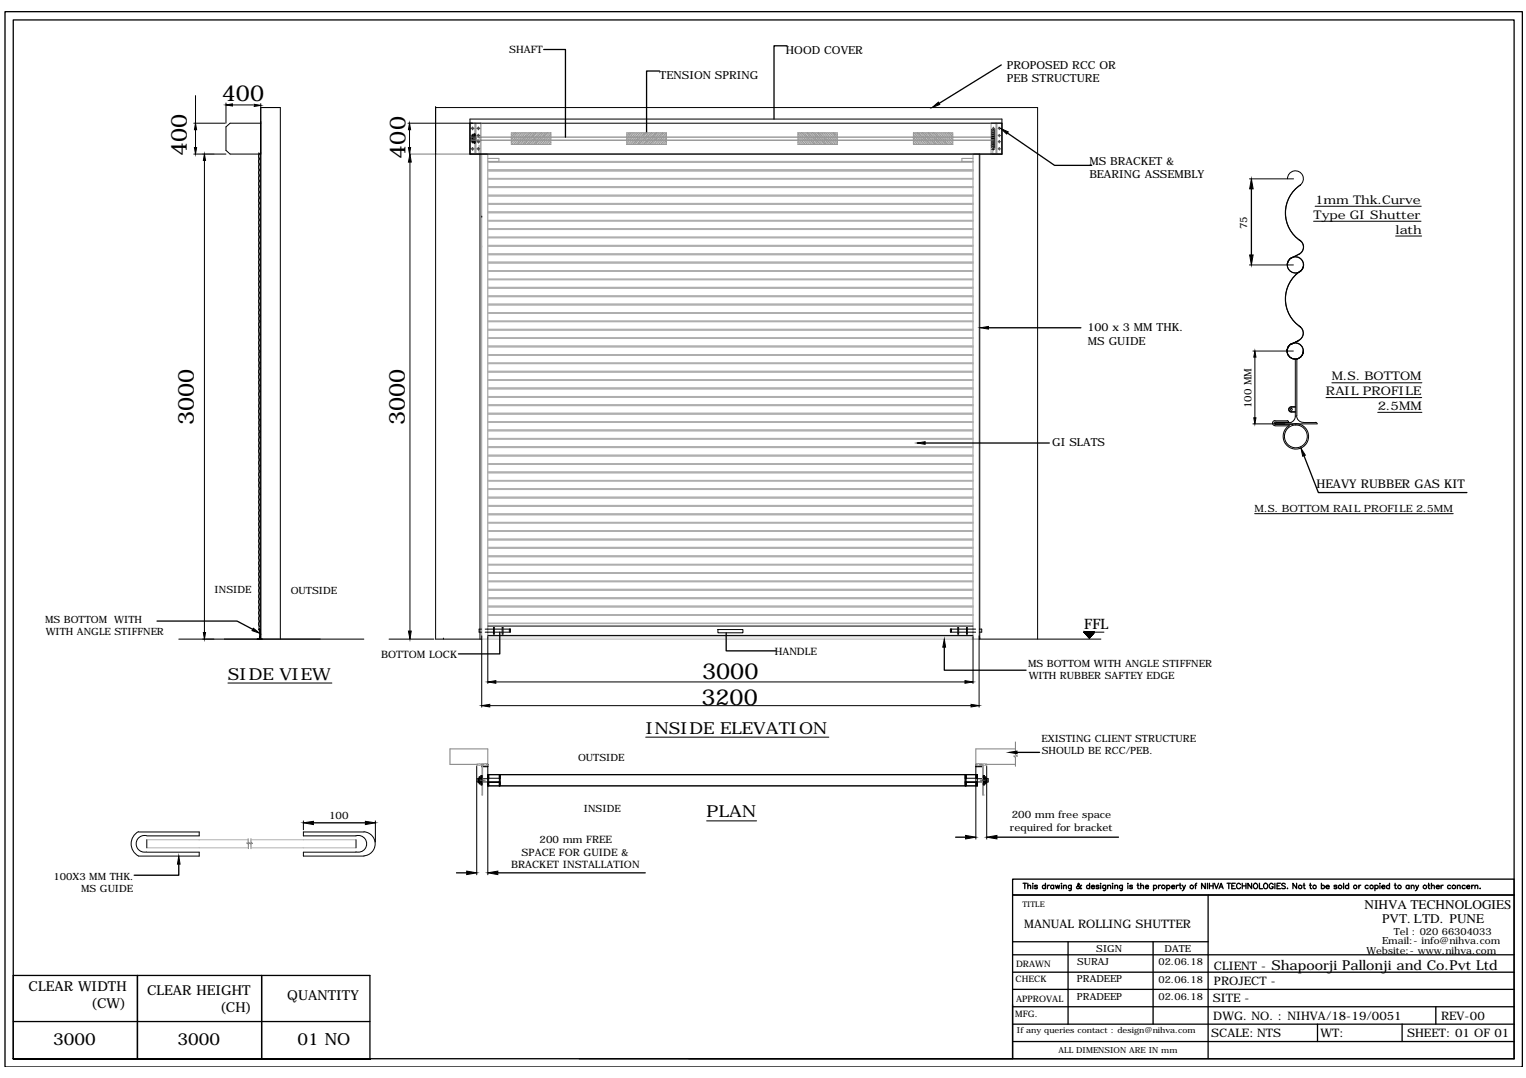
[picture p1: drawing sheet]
<svg xmlns="http://www.w3.org/2000/svg" width="297mm" height="210mm" viewBox="0 0 297 210" stroke-linecap="round" stroke-linejoin="round" font-family="sans-serif">
<!-- layer: 0 -->
<g fill="none" stroke="#aeaeae" stroke-width=".19">
<path d="M95 39.8h94.4M95 39.6h94.4M95 38.2h94.4M95 38h94.4M95 36.5h94.4M95 36.4h94.4M95 34.9h94.4M95 34.7h94.4M95 33.3h94.4M95 33.1h94.4M95 31.6h94.4M95 31.4h94.4"/>
<path d="M95 30h94.4M93.8 48.1h.1M95 59.4h94.4M95 59.2h94.4M95 57.8h94.4M95 57.6h94.4M95 56.1h94.4M95 56h94.4M95 54.5h94.4M95 54.3h94.4M95 52.9h94.4M95 52.7h94.4"/>
<path d="M95 51.2h94.4M95 51h94.4M95 49.6h94.4M95 49.4h94.4M95 47.9h94.4M95 47.8h94.4M95 46.3h94.4M95 46.2h94.4M95 44.7h94.4M95 44.5h94.4M95 43h94.4M95 42.9h94.4"/>
<path d="M95 41.4h94.4M95 41.3h94.4M95 79h94.4M95 78.8h94.4M95 77.4h94.4M95 77.2h94.4M95 75.7h94.4M95 75.6h94.4M95 74.1h94.4M95 73.9h94.4M95 72.5h94.4M95 72.3h94.4"/>
<path d="M95 70.8h94.4M95 70.7h94.4M95 69.2h94.4M95 69h94.4M95 67.5h94.4M95 67.4h94.4M95 65.9h94.4M95 65.8h94.4M95 64.3h94.4M95 64.1h94.4M95 62.6h94.4M95 62.5h94.4"/>
<path d="M95 61h94.4M95 60.9h94.4M95 98.6h94.4M95 98.4h94.4M95 97h94.4M95 96.8h94.4M95 95.3h94.4M95 95.2h94.4M95 93.7h94.4M95 93.5h94.4M95 92.1h94.4M95 91.9h94.4"/>
<path d="M95 90.4h94.4M95 90.3h94.4M95 88.8h94.4M95 88.6h94.4M95 87.2h94.4M95 87h94.4M95 85.5h94.4M95 85.4h94.4M95 83.9h94.4M95 83.7h94.4M95 82.2h94.4M95 82.1h94.4"/>
<path d="M95 80.6h94.4M95 80.5h94.4M95 119.8h94.4M95 119.7h94.4M95 118.2h94.4M95 118h94.4M95 116.6h94.4M95 116.4h94.4M95 114.9h94.4M95 114.8h94.4M95 113.3h94.4M95 113.1h94.4"/>
<path d="M95 111.7h94.4M95 111.5h94.4M95 110h94.4M95 109.9h94.4M95 108.4h94.4M95 108.2h94.4M95 106.8h94.4M95 106.6h94.4M95 105.1h94.4M95 105h94.4M95 103.5h94.4M95 103.3h94.4"/>
<path d="M95 101.8h94.4M95 101.7h94.4M95 100.2h94.4M95 100.1h94.4M95 121.4h94.4M95 121.3h94.4M28.6 165.1h19.7M28.6 163.5h19.7M48.9 165.1h20.4M48.9 163.5h20.4"/>
</g>
<g fill="none" stroke="#959595" stroke-width=".19">
<path d="M91.5 30h2.1M95 30.8h2.1v.6h-2.1M189.4 30h1.2v94.4h-1.2zM189.4 30.8h-2.2v.6h2.2M192.9 24h2.1v6h-2.1zM193.3 27.5v.1M193.3 26.4h.1M193.3 26.4v1.2M193.3 26.4h.2M193.3 27.6h.2M193.6 25.6l-.1 .2v2.4l.1 .1M193.7 24l.2 .1v5.8l-.2 .1"/>
<path d="M193.7 25.4h.1M193.7 28.6h.1M193.7 25.4v3.2M193.8 26.4v1.1M193.8 27.5l.1 .2M193.9 24v6M193.9 26.3l-.1 .1M193.9 27.8h.1M193.9 28h.1M193.9 26h.1M193.9 26.1h.1M193.9 25.2h-.2v3.6h.2"/>
<path d="M194 24v6M93.8 124.4v-94.4h1.2v94.4M92.8 148.8h2.2v.2h-2.2zM93.8 149v5.8h.1v-5.8M189.9 148.8h2.2v.2h-2.2zM191.3 149v5.8h.3M191.4 149v5.8"/>
<circle cx="193.4" cy="25" r=".15"/>
<circle cx="193.4" cy="29" r=".15"/>
<circle cx="194.5" cy="25" r=".15"/>
<circle cx="194.5" cy="26.4" r=".15"/>
<circle cx="194.5" cy="29" r=".15"/>
<circle cx="194.5" cy="27.6" r=".15"/>
</g>
<path d="M93.3 28.3v1.7h-1.8M193.3 29.2v.8h1.7" fill="none" stroke="#929292" stroke-width=".19"/>
<path d="M93.3 27.5l.1 .1M193.3 26.1v2.2M193.3 26.7h-101.6v.6h101.6M193.5 26.1v2.2" fill="none" stroke="#696969" stroke-width=".19"/>
<path d="M93.4 26.8l-.1 .1" fill="none" stroke="#7c7c7c" stroke-width=".19"/>
<path d="M93.4 124.4h96.9M95 124h94.3v.4" fill="none" stroke="#b2b2b2" stroke-width=".19"/>
<g fill="none" stroke="#000" stroke-width=".19">
<path d="M38.1 18.6v5.4M37.7 24h6.1M37.7 30h6.3M38.1 25.3v3.4M39.8 31.2v92M44 20.1v3.9M44 20.4h5.3M50.8 20.2v9.8h-6l-.8-.7v-4.6l.8-.7h6M50.8 20.9h3.8M79.4 24h115.6M79.7 25.3v4.7M79.8 31.6v91.3"/>
<path d="M84.8 20.9h.1M84.8 30h.1M84.8 20.9v103.5h9M84.8 20.9h117.2v103.5M91.5 23.2h103.5v6.8h-103.5zM93.4 30v94.4M190.7 30v94.4M193 25.2l.3 .1 .2-.1M193.1 27h.4M193.1 26.1h.4M193.1 25.7h.4M193.1 26.6h.4"/>
<path d="M193.1 25.3v3.4M193.5 27.9h-.4M193.5 29.1h-.4M193.5 28.2h-.4M193.5 27.5h-.4M193.5 28.7l-.2-.1-.3 .1M193.5 25.3v3.4M243.2 34.8h8.6M250.6 34.8a1.55 1.55 0 0 1 2.3-1.4 1.55 1.55 0 0 1 .2 2.7M253.2 36a6.5 6.5 0 0 0 0 10.9M93.8 42.3h.1M243.2 51.6h8.6"/>
<path d="M250.6 51.6a1.59 1.59 0 0 1 2.3-1.4 1.59 1.59 0 0 1 .1 2.7M250.6 51.6h.1M250.6 51.6a1.55 1.55 0 0 1 2.3-1.4 1.55 1.55 0 0 1 .2 2.6M251.3 50.2a1.59 1.59 0 0 0 .1 2.8 1.59 1.59 0 0 0 2.3-1.4M252.8 49.5l-1.5 .8M252.8 49.5l-1.5 .7M252.9 46.7a1.59 1.59 0 0 1 .8 1.4 1.59 1.59 0 0 1-.9 1.4M253 46.8a1.55 1.55 0 0 1-.2 2.7M253.2 52.7a6.5 6.5 0 0 0 0 11M253.2 52.8a6.5 6.5 0 0 0 0 10.9M253.7 51.6h.1M255.7 43.1h20.9"/>
<path d="M256 40.2h20.6M271.7 46h5M243.9 68.4h7.9M244.3 69.5v11.9M250.5 68.3a1.59 1.59 0 0 1 2.4-1.3 1.59 1.59 0 0 1 0 2.7M250.6 68.3a1.55 1.55 0 0 1 2.2-1.3 1.55 1.55 0 0 1 .2 2.6M250.6 68.4h.1M251.3 67a1.59 1.59 0 0 0 .1 2.7 1.59 1.59 0 0 0 2.3-1.4M251.4 79.2a.53 .53 0 0 0-.6 .5 .53 .53 0 0 0 .6 .5M251.4 79.3a.44 .44 0 0 0-.5 .4 .44 .44 0 0 0 .5 .5M251.4 79.2h.7M251.4 79.3h.7"/>
<path d="M252.1 69.9v11.2M252.6 69.8l-.2 .2v11M252.9 63.5a1.59 1.59 0 0 1 .8 1.4 1.59 1.59 0 0 1-.9 1.4l-1.5 .7 1.5-.7M253 63.6a1.55 1.55 0 0 1-.2 2.7M253.7 68.4h.1M258.1 77.4h18.6M259.2 74.5h17.6M243.9 82.5h12.5M248.2 81.9a.49 .49 0 0 0-.5 .5 .49 .49 0 0 0 .5 .5M248.2 81.9h2.4M248.2 82.9h2.8M248.2 82.6h3.4"/>
<path d="M248.5 82.2l-.3 .3M248.5 82.3h2.8M250.5 81.9l.3 .3M250.9 82.2h-2.7l-.2 .2 .2 .2M251.4 80.2h.7M251.6 82.6a2.48 2.48 0 0 1 3.1 2.8 2.48 2.48 0 0 1-3.8 1.6 2.48 2.48 0 0 1 .1-4.1M252.1 81a1.29 1.29 0 0 1-.8 1.3M252.4 80.9a1.29 1.29 0 0 0 1.3 1.3M253.7 82.3h2.4M256 82.2l.3 .1 .1 .2M268.2 80.3h8.6M244.2 100h38.7"/>
<path d="M34.8 124.4h36M44.4 133h20.2M50.4 122.6l.1 .3M50.4 122.6l.1-.1 .2 .1M50.4 122.6l.2 .3-.1 1.5M50.5 124v.4h-.4M50.6 122.9v1.5M50.6 124.4h.4M50.7 122.6l-.2-.2-.1 .2M75.7 124.4h8.8M86.3 124.4h.1M93.7 122.5h-.4v.6h.4"/>
<path d="M93.8 123.8v13.9M94.4 123.1h1.7M94.4 122.5h1.7M95 123.9v9.2M95 121.9h94.4M95 123.7h94.4M95.3 137.4h93.7M96.1 122.2h.1v1.3h-.1zM96.2 123.1h1.5M96.2 122.5h1.5M96.5 132.8h91.3M97.7 122.2h.2v1.3h-.2z"/>
<path d="M97.9 122.5h1.5v.6h-1.5M99.1 122.5v.6M139.7 122.6h4.9v.6h-4.9zM185.2 122.5v.6M186.4 122.5h-1.4v.6h1.4M186.4 122.2h.2v1.3h-.2zM186.6 123.1h1.5M186.6 122.5h1.5M188.1 122.2h.2v1.3h-.2zM188.3 123.1h1.6M188.3 122.5h1.6M189.4 123.9v9.2"/>
<path d="M190.6 124.4h23.7M190.6 123.8v13.9M190.6 122.5h.5v.6h-.5M190.7 124.4h.1M211 123.1h.1M211 123.1h3.9M211 123.1l1 1.2M211 123.2h.1M211.1 123.2h.1M211.1 123.1v.1M211.2 123.3v-.2v.2M211.2 123.1l-.1 .1"/>
<path d="M211.2 123.1v.2l.1-.2M211.3 123.4l.1-.3-.1 .3M211.3 123.1l-.1 .3zM211.3 123.1v.3l.1-.3M211.4 123.1l-.1 .4zM211.5 123.1l-.1 .4M211.5 123.1l-.1 .4zM211.5 123.1l-.1 .5 .1-.5M211.5 123.7l.2-.6-.2 .6M211.6 123.1l-.1 .5M211.6 123.8l.2-.7-.2 .7M211.7 123.1l-.2 .5"/>
<path d="M211.7 123.1l-.1 .7zM211.8 123.9l.2-.8-.2 .8M211.8 123.1l-.1 .8M211.9 123.1l-.2 .8M211.9 123.1l-.1 .8 .2-.8M212 124.1l.3-1-.3 1M212 124.2l.3-1.1-.3 1.1M212 123.1l-.2 .8M212 123.1l-.2 .9zM212.1 124.2l.3-1.1-.4 1.2M212.1 123.1l-.3 1M212.1 123.1l-.2 1"/>
<path d="M212.1 124.2l.3-1.1-.3 1.1M212.2 123.1l-.3 1M212.2 124.1l.3-1-.3 1M212.3 123.1l-.2 1.1M212.3 123.9l.3-.8-.3 .9M212.4 123.9l.2-.8-.2 .8M212.4 123.1l-.3 1M212.5 123.8l.1-.7-.1 .7M212.5 123.1l-.3 1M212.6 123.1l-.3 .8M212.6 123.1l-.2 .7M212.6 123.6l.1-.5-.1 .6"/>
<path d="M212.6 123.6l.2-.5-.2 .5M212.6 123.1l-.1 .7 .2-.7M212.7 123.5l.2-.4-.2 .4M212.8 123.1l-.1 .5M212.8 123.1l-.1 .4M212.9 123.1l-.1 .4M212.9 123.1l-.1 .3zM212.9 123.1v.2M212.9 123.3v-.2v.2M212.9 123.2l.1-.1-.1 .2M213 123.2h.1M213.1 123.1l-.1 .1"/>
<path d="M213.1 123.1l-1.1 1.2M59.1 159.8v1.8M73.1 159.8v4.1M92.8 148.8h2.2v21.5M92.8 149.2v21.1M93.8 148.8v.5h1.2M94.1 148.9h-.2v.3h.2M94.3 148.9h.3M94.3 149.2h.3M94.7 148.9h.3M94.7 149.2h.3M95 153l.1-.1-.1 .1h95.2"/>
<path d="M95 151l.1-.2v2.2M95 152.5l.1-.2-.1 .3M95 150.9h95.2l-.1 .2M95 150.8h95.2M95 150.8v.1M95 152.3h2.2M95.1 150.8l-.1 .1M95.1 152.3l-.1 .1M95.1 151.5h.1M95.1 153h.1M95.1 150.9l-.1 .2M95.1 151l-.1 .2"/>
<path d="M95.1 151.1l-.1 .2M95.1 151.2l-.1 .2M95.1 151.2l-.1 .3M95.1 151.3l-.1 .2M95.1 151.4l-.1 .1h2.2M95.1 151.5h-.1M95.1 152.5l-.1 .1M95.1 152.5l-.1 .2 .1-.1M95.1 152.6l-.1 .2M95.1 152.7l-.1 .2M95.1 152.8l-.1 .1M95.1 152.9l-.1 .1"/>
<path d="M95.1 151.6h-2.2v.7h4.4l-.1 .1M97.2 150.8v2.2M97.2 151l.1-.2v2.2M97.2 151.6h.1M97.2 150.8v.1M97.2 152.3h.1M97.3 150.8l-.1 .1M97.3 152.3l-.1 .1M97.3 151.5l-.1 .1 .1-.1M97.3 152.6l-.1 .2 .1-.2M97.3 152.9l-.1 .1 .1-.1M97.3 150.9l-.1 .2"/>
<path d="M97.3 151l-.1 .2M97.3 151.1l-.1 .2M97.3 151.2l-.1 .2M97.3 151.2l-.1 .3M97.3 151.3l-.1 .2M97.3 151.4l-.1 .2M97.3 151.5l-.1 .1M97.3 151.6h.1M97.3 152.3l-.1 .2M97.3 152.3l-.1 .3M97.3 152.4l-.1 .2M97.3 152.5l-.1 .2"/>
<path d="M97.3 152.7l-.1 .2M97.3 152.8l-.1 .1M97.3 152.9l-.1 .1M97.3 153h-.1M125.7 143.5h35.6M137.5 159.8h9.8M187.9 151.4l.1-.2-.1 .2M187.9 151.6h.1M187.9 151.2l.1-.2-.1 .2M187.9 151.5l.1-.1-.1 .2M187.9 152.9l.1-.2-.1 .2M187.9 150.8v2.2l.1-.1"/>
<path d="M187.9 150.8v.1M188 152.3h-.1M188 150.8l-.1 .1M188 153h.1M188 150.9l-.1 .1M188 150.9l-.1 .2M188 151.2l-.1 .1M188 151.3l-.1 .2M188 151.5l-.1 .1 .1-.1M188 150.8v2.2M188 152.3l-.1 .1M188 152.3l-.1 .2"/>
<path d="M188 152.5l-.1 .1M188 152.5l-.1 .2M188 152.6l-.1 .2M188 152.8l-.1 .2M188 152.9v.1M189.9 148.9h.2M189.9 149.2h.2M190 150.8v.7M190 152.4v.6M190.1 152.3h.1M190.1 152.5l.1-.2-.1 .2M190.1 151.6h2.3v.7h-4.5"/>
<path d="M190.1 150.8v.1M190.1 151.5l.1-.1-.1 .1M190.2 150.8l-.1 .1M190.2 152.3l-.1 .1M190.2 151l-.1 .2M190.2 151.5h.1M190.2 152.9l-.1 .1 .1-.1M190.2 153h.1M190.2 152.3h-2.2l-.1 .3M190.2 150.8v2.2M190.2 151.5l-2.2 .1M190.2 150.8l-.1 .2"/>
<path d="M190.2 150.9l-.1 .2M190.2 151.2l-.1 .1M190.2 151.2l-.1 .2M190.2 151.3l-.1 .2M190.2 152.4l-.1 .2M190.2 152.5l-.1 .2M190.2 152.6l-.1 .2M190.2 152.6l-.1 .3M190.2 152.7l-.1 .2M190.2 152.8l-.1 .2M190.2 152.9v.1M190.3 148.9h.3"/>
<path d="M190.3 149.2h.3M190.8 148.9h.2v.3h-.2M191.1 148.8v.5h-1.2M192.1 148.8h-2.2v14.6M192.1 149.2v14.2M27 161.9a2.69 2.69 0 0 0 0 4.8h11.8v-.8h-10.2M27 162h11.8v.8h-10.2M28.5 162.7a1.63 1.63 0 0 0-2 1.6 1.63 1.63 0 0 0 2 1.6M28.6 163.5v1.6M69.3 162.7a1.63 1.63 0 0 1 2.1 1.6 1.63 1.63 0 0 1-2.1 1.6M69.3 163.5v1.6M70.8 162a2.35 2.35 0 0 1 2.2 2.3 2.35 2.35 0 0 1-2.2 2.3l-11.7 .1v-.8h10.2"/>
<path d="M70.9 162h-11.8v.8h10.2"/>
<circle cx="251.4" cy="79.7" r=".19"/>
<circle cx="252.2" cy="85" r="2.22"/>
</g>
<g fill="#000" stroke="#000" stroke-width=".19">
<path d="M37.8 28.7h.5l-.2 1.3zM38.1 24l.2 1.3h-.5zM39.8 30l.2 1.2h-.4zM44 20.4l1.3-.2v.4zM49.5 20.3l1.3 .2-1.3 .2zM79.8 30l.3 1.6h-.6zM79.7 24l.2 1.3h-.4zM79.5 28.7h.4l-.2 1.3zM181.4 20.9l1.3-1 .2 .4zM194.8 25l1.5 .7-.3 .4zM243.6 34.8l.3 2h-.7zM243.2 49.6h.7l-.3 2z"/>
<path d="M190.8 63.8l1.6-.2v.5zM244.3 68.4l.2 1.1h-.4zM178.5 86.3l1.6-.3v.5zM244.1 81.4h.4l-.2 1.1zM253.2 87.3l.9 1.3-.5 .2zM39.6 123.2h.4l-.2 1.2zM49.3 122.3l1.2 1-1.4-.5zM79.5 122.9h.6l-.3 1.5zM93.8 137.4l1.5-.3v.6zM95 132.8l1.5-.3v.5zM183.8 124.4l.3 1.6h-.6zM187.8 132.5l1.6 .3-1.6 .2z"/>
<path d="M189 137.1l1.6 .3-1.6 .3zM59.1 160.2l1.9-.3v.7zM71.1 159.9l2 .3-2 .4zM196.4 146.5l1.6-.3v.6zM34.8 166.7l.3 1.6h-.6zM90.8 169.6l2 .4-2 .3zM95 170l1.9-.4v.7zM188 162.7l1.9 .3-1.9 .4zM192.1 163l2-.3v.7z"/>
</g>
<g fill="none" stroke="#000" stroke-width=".25">
<path d="M1 2.3h295.3v205.5h-295.3zM2.6 3.9h292.1v202.2h-292.1zM105.8 9.6h4.3v17.1M128.4 13.8h-2.5v12.1M153.2 8.9h-2.5v14.3M194.9 12.6l-12.1 7.5M91.9 26.7h.6M91.9 27.3h.6M91.9 27h.1M92.3 26.1h.2v1.8h-.2zM92.3 26.6h-.4v.8h.4M92.3 26.3h-.3v1.4h.3"/>
<path d="M92.3 26.2h.2M92.3 26.4h.2M92.3 27.6h.2M92.3 27.8h.2M196.1 25.9l9.2 6.3h7.2M243.6 36.8v12.8M192.4 63.8h18M180.1 86.3h24.2M253.8 88.8l2.8 7.1h28.9M30.6 120.9h15.5l3.1 1.6M97.3 123.1v4.2h-8.1M141.4 123.2v3.5h9.6"/>
<path d="M183.8 126v4.5h15.9M93.2 151.6h.6M93.2 152.3h.6M93.2 151.9h.1M93.6 151h.2v1.9h-.2zM93.6 151.5h-.4v.8h.4M93.6 151.3h-.3v1.3h.3M93.6 151.2h.2M93.6 151.4h.2M93.6 152.5h.2M93.6 152.7h.2M191.4 151h.2v1.9h-.2z"/>
<path d="M191.4 151.2h.2M191.4 151.4h.2M191.4 152.5h.2M191.4 152.7h.2M191.4 151.6h.4M191.4 152.3h.4M191.6 151.5h.5v.8h-.5M191.6 151.3h.3v1.3h-.3M191.9 151.6h.2M191.9 152.3h.2M191.9 151.9h.2M198 146.5h4.4"/>
<path d="M34.8 168.3v2.1h-8.7M61 160.2h10.1M88.9 170h1.9M96.9 170h28.7M186 163h2M194.1 163h23.6M199.1 172h.7M199.5 172v1M200.1 172.5l.2-.1h.3v.6M200.1 172v1M201 172v.1zM201 172.4v.6"/>
<path d="M201.9 172.5l-.1-.1h-.4v.2l.5 .1v.2l-.1 .1-.4-.1M203.5 172.5a.34 .34 0 0 0-.5 0 .34 .34 0 0 0 0 .5 .34 .34 0 0 0 .5-.1M203.5 172v1M203.9 172.4v.6M204.3 172.4h-.3l-.1 .3M205.1 172.5a.34 .34 0 0 0-.5 0 .34 .34 0 0 0 0 .5 .34 .34 0 0 0 .5-.1M205.1 172.4v.6M205.4 172.4l.3 .6 .2-.6 .2 .6 .1-.6M206.6 172v.1zM206.6 172.4v.6M207 172.5l.3-.1h.2l.1 .6M207 172.4v.6"/>
<path d="M208.5 172.4v.9l-.4 .1M208.5 172.5a.34 .34 0 0 0-.5 0 .34 .34 0 0 0 0 .5 .34 .34 0 0 0 .5-.1M210.5 172.5l-.1-.1a.61 .61 0 0 1-.8 .6v-.3l.5-.5-.2-.2-.1 .4 .5 .6h.2M212.1 172.5a.34 .34 0 0 0-.5 0 .34 .34 0 0 0 0 .5 .34 .34 0 0 0 .5-.1M212.1 172v1M212.4 172.7h.7a.35 .35 0 0 0-.5-.3 .35 .35 0 0 0-.2 .5 .35 .35 0 0 0 .5 .1l.2-.1M213.9 172.5l-.5-.1v.2l.5 .1v.2l-.2 .1-.3-.1M214.2 172v.1zM214.2 172.4v.6M215.2 172.4v.9l-.4 .1M215.2 172.5a.34 .34 0 0 0-.5 0 .34 .34 0 0 0 0 .5 .34 .34 0 0 0 .5-.1M215.6 172.5l.3-.1h.2l.1 .6"/>
<path d="M215.6 172.4v.6M216.6 172v.1zM216.6 172.4v.6M217 172.5l.3-.1h.2l.1 .6M217 172.4v.6M218.5 172.4l-.1 .9-.3 .1M218.5 172.5a.34 .34 0 0 0-.5 0 .34 .34 0 0 0 0 .5 .34 .34 0 0 0 .5-.1M219.5 172v.1zM219.5 172.4v.6M220.4 172.5l-.1-.1-.4 .1 .5 .2v.3l-.5-.1M221.3 172.4h.4M221.5 172v.9l.2 .1"/>
<path d="M222 172.5l.3-.1h.2l.1 .6M222 172v1M223 172.7h.6a.3 .3 0 0 0-.3-.3 .3 .3 0 0 0-.3 .3l.1 .3 .5-.1M224.5 172.5a.35 .35 0 0 1 .6-.1 .35 .35 0 0 1 0 .6 .35 .35 0 0 1-.6-.1M224.5 172.4v1M225.5 172.4v.6M225.9 172.4l-.3 .1-.1 .2M227.1 172.5a.35 .35 0 0 1 .5-.1 .35 .35 0 0 1 0 .6 .35 .35 0 0 1-.5-.1M227.1 172.4v1M228 172.7h.6a.3 .3 0 0 0-.3-.3 .3 .3 0 0 0-.3 .3l.2 .3 .4-.1M229 172.4v.6M229.4 172.4h-.2l-.2 .3"/>
<path d="M229.5 172.4h.4M229.7 172v.9l.3 .1M230.2 172.4l.3 .6 .3-.6M230.5 173l-.4 .4M232.6 172.4h.3M233 172l-.3 .2v.8M234.6 172v1l-.7-1v1M235 172v1M235.2 174.3v31.8M235.4 172v1M235.4 172.5h.7M236.1 172v1"/>
<path d="M236.4 172l.4 1 .4-1M237.3 173l.4-1 .4 1M237.4 172.7h.6M238.8 172h.7M239.2 172v1M239.8 172.5h.4M240.5 172h-.7v1h.7M241.5 172.2a.39 .39 0 0 0-.5-.2 .39 .39 0 0 0-.3 .4 .45 .45 0 0 0 .2 .6 .45 .45 0 0 0 .5-.1l.1-.1M241.8 172.5h.7M241.8 172v1M242.5 172v1M243.6 172v1l-.7-1v1"/>
<path d="M244.1 172.2a.47 .47 0 0 1 .7 .3 .47 .47 0 0 1-.7 .4l-.1-.2zM245.2 172v1h.5M246 172.2a.45 .45 0 0 1 .6-.1 .45 .45 0 0 1 .2 .6 .4 .4 0 0 1-.4 .4 .4 .4 0 0 1-.4-.4zM247.8 172.2a.39 .39 0 0 0-.4-.2 .39 .39 0 0 0-.3 .4 .45 .45 0 0 0 .1 .6 .45 .45 0 0 0 .6-.1v-.2h-.2M248.2 172v1M248.6 172.5h.4M249.3 172h-.7v1h.7M250.2 172.2l-.3-.2-.4 .2 .1 .2 .6 .3v.2l-.3 .1-.4-.1M250.6 173h.1M252.4 172v1l-.7-1v1M253.7 172.4h.3M253.8 172v.9l.3 .1"/>
<path d="M254.9 172.4h.4M255.1 172v.9l.2 .1M257.2 172.5a.34 .34 0 0 1 .5 0 .34 .34 0 0 1 0 .5 .34 .34 0 0 1-.5-.1M257.2 172v1M258.1 172.7h.6a.35 .35 0 0 0-.4-.3 .35 .35 0 0 0-.2 .5 .35 .35 0 0 0 .5 .1l.1-.1M260.2 172.5l-.2-.1-.3 .1 .5 .2v.3l-.5-.1M261.5 172v1M262.5 172.5a.35 .35 0 0 0-.5-.1 .35 .35 0 0 0 0 .6 .35 .35 0 0 0 .5-.1M262.5 172v1M264.5 172.4v.6M264.9 172.4h-.3l-.1 .3M266.3 172.5a.34 .34 0 0 0-.5 0 .34 .34 0 0 0 0 .5 .34 .34 0 0 0 .5-.1"/>
<path d="M267.6 172.5a.35 .35 0 0 1 .6-.1 .35 .35 0 0 1 0 .6 .35 .35 0 0 1-.6-.1M267.6 172.4v1M268.6 172v.1zM268.6 172.4v.6M269 172.7h.6a.3 .3 0 0 0-.3-.3 .3 .3 0 0 0-.3 .3l.2 .3 .4-.1M270.5 172.5a.34 .34 0 0 0-.5 0 .34 .34 0 0 0 0 .5 .34 .34 0 0 0 .5-.1M270.5 172v1M271.4 172.4h.4M271.6 172v.9l.2 .1M274.3 172.5a.34 .34 0 0 0-.5 0 .34 .34 0 0 0 0 .5 .34 .34 0 0 0 .5-.1M274.3 172.4v.6M274.7 172.5l.5-.1 .1 .6"/>
<path d="M274.7 172.4v.6M275.5 172.4l.3 .6 .3-.6M275.8 173l-.3 .4M278 172.4h.3M278.1 172v.9l.2 .1M278.6 172.5l.3-.1h.2l.1 .6M278.6 172v1M279.6 172.7h.6a.3 .3 0 0 0-.3-.3 .3 .3 0 0 0-.3 .3l.1 .3 .5-.1M280.5 172.4v.6M280.9 172.4h-.2l-.2 .3M282.4 172.5a.34 .34 0 0 0-.5 0 .34 .34 0 0 0 0 .5 .34 .34 0 0 0 .5-.1M283.7 172.5l.2-.1h.3v.6"/>
<path d="M283.7 172.4v.6M285.2 172.5a.34 .34 0 0 0-.5 0 .34 .34 0 0 0 0 .5 .34 .34 0 0 0 .5-.1M285.5 172.7h.6v-.2a.33 .33 0 0 0-.5 0 .33 .33 0 0 0 0 .5 .33 .33 0 0 0 .5-.1M286.5 172.4v.6M286.9 172.4h-.3l-.1 .3M287.1 172.5l.3-.1h.2l.1 .6M287.1 172.4v.6M288.1 173h.1M2.6 198.9h69.4M26.8 189.9v16.2M50.9 189.9v16.2M197.1 195.6v10.5h-63.1"/>
<path d="M197.1 196h97.6M197.1 192.6h97.6M197.1 189.3h97.6M197.1 185.9h97.6M197.1 183.4h38.1M197.1 199.4h97.6M207.9 183.4v16M224.5 183.4v16M256.5 199.4v3.4M272.9 199.4v3.4M279.5 196v3.4M2.6 206.1h69.5z"/>
<path d="M2.6 206.1v-16.2h69.4v16.2h-65.9M112.7 206.1h182M197.1 206.1v-31.8h97.6h-97.6v-3.1h97.6v34.9M197.1 202.8h97.6"/>
<circle cx="226.5" cy="172.7" r=".35"/>
<circle cx="232" cy="172.7" r=".35"/>
<circle cx="253.1" cy="172.7" r=".35"/>
<circle cx="255.9" cy="172.7" r=".35"/>
<circle cx="260.8" cy="172.7" r=".35"/>
<circle cx="263.8" cy="172.7" r=".35"/>
<circle cx="267" cy="172.7" r=".35"/>
<circle cx="272.4" cy="172.7" r=".35"/>
<circle cx="277.3" cy="172.7" r=".35"/>
<circle cx="283" cy="172.7" r=".36"/>
</g>
<!-- layer: hatch -->
<path d="M50.8 20.9h3.8M79.8 30h12.5M87.6 145.8h7.4v3h-7.4zM197.7 145.8h-7.8v3h7.8M197.7 144.5v2.4l.3 .3h-.6l.3 .3v1.7M48.3 163.3v.7l.3 .2h-.6l.3 .2v.9M48.9 163.3v.7l.2 .2h-.5l.3 .2v.9" fill="none" stroke="#7f7f7f" stroke-width=".19"/>
<!-- layer: 0 -->
<g fill="none" stroke="#4c4c4c" stroke-width=".19">
<path d="M193.1 25h.5M193.1 29h.5M193.4 24.8v.5M193.4 28.7v.5M194.3 25h.5M194.3 26.4h.5M194.3 29h.5M194.3 27.6h.5M194.5 24.8v.5M194.5 26.1v.6M194.5 27.3v.5M194.5 28.7v.5"/>
<path d="M93.3 148.8v.1M93.3 151.9h1.1M93.3 149h.1M94.4 148.8v.1M94.4 149h.1M190.4 148.8v.1M190.4 149h.1M190.8 151.9h1.1M191.6 148.8v.1M191.6 149h.1"/>
</g>
<path d="M93.2 148.8v.2M93.4 148.8v.2M93.8 152.3h.1M93.8 151.6h.1M94.4 148.8v.2M94.5 148.8v.2M190.4 148.8v.2M190.5 148.8v.2M191.3 152.3h.1M191.3 151.6h.1M191.5 148.8v.2M191.6 148.8v.2" fill="none" stroke="#e1e1e1" stroke-width=".19"/>
<g fill="none" stroke="#4c4c4c" stroke-width=".25">
<path d="M91.7 27h.3M91.7 25h.5M91.7 26.4h.5M91.7 29h.5M91.7 27.6h.5M92 24.8v.5M92 26.1v.6M92 27.3v.5M92 28.7v.5M92.1 27h.1M92.2 26.3h.3M92.3 27h.4"/>
<path d="M92.3 27.7h.2M92.8 25h.6M92.8 26.4h.6M92.8 29h.6M92.8 27.6h.6M93.1 24.8v.5M93.1 26.1v.6M93.1 27.3v.5M93.1 28.7v.5M93 151.9h.3M93.4 151.9h.2M93.6 151.3h.3"/>
<path d="M93.6 152.6h.3M93.6 151.9h.4M191.2 151.9h.4M191.4 151.3h.3M191.4 152.6h.2M191.7 151.9h.1M191.9 151.9h.3"/>
</g>
<g fill="#959595" stroke="#959595" stroke-width=".19">
<path d="M193.9 25.2v1.1zM193.9 25.2v1.1z"/>
<path d="M193.9 26.3l-.1 .1zM193.9 26.3l-.1 .1z"/>
<path d="M193.8 26.4v.6zM193.8 26.4v.6z"/>
<path d="M193.8 27v.5zM193.8 27v.5z"/>
<path d="M193.8 27.5l.1 .2zM193.8 27.5l.1 .2z"/>
<path d="M193.9 27.7v1.1zM193.9 27.7v1.1z"/>
</g>
<g fill="none" stroke="#959595" stroke-width=".25">
<path d="M91.5 24h2.1v6h-2.1zM92.5 24v6M92.6 24v6"/>
<circle cx="92" cy="25" r=".15"/>
<circle cx="92" cy="26.4" r=".15"/>
<circle cx="92" cy="27.6" r=".15"/>
<circle cx="92" cy="29" r=".15"/>
<circle cx="93.1" cy="26.4" r=".15"/>
<circle cx="93.1" cy="27.6" r=".15"/>
<circle cx="93.1" cy="25" r=".15"/>
<circle cx="93.1" cy="29" r=".15"/>
</g>
<!-- layer: Guides -->
<path d="M50.4 29.7v92.9M50.8 29.7v94.7" fill="none" stroke="#000" stroke-width=".19"/>
<!-- layer: strips -->
<g fill="none" stroke="#000" stroke-width=".19">
<path d="M50.6 30.9l-.3 .6 .3 .5-.3 .6 .3 .5-.3 .5 .3 .6-.2 .3v.4l.2 .4M50.6 35.2l-.3 .6 .3 .5M50.6 36.3l-.3 .6 .3 .5M50.6 37.4l-.3 .5 .3 .6-.3 .5 .3 .6-.2 .3v.4l.2 .3-.3 .6 .3 .5M50.6 29.9l-.3 .5 .3 .5M50.6 44l-.3 .5 .3 .5-.2 .4v.4l.2 .3M50.6 46.2l-.3 .5 .3 .6-.3 .5 .3 .6-.3 .5 .3 .5-.2 .4v.4l.2 .3M50.6 50.5l-.3 .6 .3 .5-.2 .4v.4l.2 .3M50.6 52.7l-.3 .5 .3 .6-.3 .5 .3 .6-.3 .5 .3 .5-.2 .4v.4l.2 .3M50.6 57l-.3 .5 .3 .6-.2 .3v.4l.2 .4M50.6 59.3l-.3 .5 .3 .6M50.6 41.7l-.3 .6 .3 .5-.2 .3v.5l.2 .3"/>
<path d="M50.4 64.4l.2 .7M50.6 62.6l-.3 .6 .3 .5-.3 .7M50.6 60.3l-.3 .6 .3 .5M50.6 79.6l-.3 .5 .3 .5-.2 .4v.4l.2 .3M50.6 78.5l-.3 .5 .3 .6M50.6 76.2l-.3 .6 .3 .5M50.6 72.9l-.3 .5 .3 .6-.2 .3v.4l.2 .4M50.6 71.8l-.3 .6 .3 .5M50.6 69.5l-.3 .6 .3 .5M50.6 65.1l-.3 .6 .3 .5-.3 .6 .3 .5-.3 .5 .3 .6M50.6 61.4l-.2 .6 .2 .6M50.6 77.3l-.2 .6 .2 .6"/>
<path d="M50.6 75l-.2 .6 .2 .6M50.6 70.6l-.2 .6 .2 .6M50.6 68.4l-.2 .6 .2 .5M50.6 96.2l-.3 .6 .3 .5M50.6 91.8l-.3 .6 .3 .5-.2 .4v.4l.2 .3M50.6 94l-.3 .5 .3 .6M50.6 89.6l-.3 .5 .3 .6M50.6 85.1l-.3 .6 .3 .5-.2 .4v.4l.2 .3M50.6 87.3l-.3 .5 .3 .6M50.6 82.9l-.3 .5 .3 .6M50.6 97.2l-.3 .6 .3 .5-.2 .3v.5l.2 .3M50.6 99.4l-.3 .5 .3 .6"/>
<path d="M50.6 95.1l-.2 .6 .2 .6M50.6 90.7l-.2 .5 .2 .6M50.6 88.4l-.2 .6 .2 .6M50.6 84l-.2 .6 .2 .6M50.6 81.7l-.2 .6 .2 .6M50.6 118.8l-.3 .5 .3 .6-.2 .3v.5l.2 .3-.3 .5 .3 .6M50.6 116.6l-.3 .6 .3 .5-.2 .4v.4l.2 .3M50.6 108l-.3 .5 .3 .6-.3 .6 .3 .5-.2 .3v.4l.2 .4-.3 .5 .3 .6M50.6 112.3l-.3 .6 .3 .5-.3 .6 .3 .5-.2 .3v.4l.2 .4-.3 .5 .3 .6M50.6 101.5l-.3 .6 .3 .5-.3 .6 .3 .5-.2 .3v.4l.2 .4-.3 .5 .3 .6M50.6 105.8l-.3 .6 .3 .5-.2 .4v.4l.2 .3M50.6 100.5l-.3 .5 .3 .6"/>
</g>
<!-- layer: bracket -->
<path d="M50.8 23.6v6.1" fill="none" stroke="#000" stroke-width=".19"/>
<!-- layer: hatch -->
<path d="M50.8 20.9v103.5M54.6 20.9v103.5" fill="none" stroke="#000" stroke-width=".19"/>
<!-- layer: Dimension -->
<path d="M39.5 30h2.2" fill="none" stroke="#696969" stroke-width=".19"/>
<!-- layer: 0 -->
<g fill="none" stroke="#979797" stroke-width=".19">
<path d="M99.9 26.3l.5-.4-.9 .7M100 25.9l-.5 .3M100.8 25.9l-1.3 1M101.1 25.9l-1.6 1.3M101.5 25.9l-2 1.6M101.8 25.9l-2.3 1.9M102.2 25.9l-2.7 2.2M102.5 25.9l-2.6 2.2M102.9 25.9l-2.7 2.2M103.3 25.9l-2.7 2.2M103.6 25.9l-2.6 2.2M104 25.9l-2.7 2.2"/>
<path d="M104.4 25.9l-2.7 2.2M104.7 25.9l-2.6 2.2M105.1 25.9l-2.7 2.2M105.4 25.9l-2.6 2.2M105.8 25.9l-2.6 2.2M106.1 25.9l-2.6 2.2M106.5 25.9l-2.6 2.2M106.8 25.9l-2.6 2.2M107.2 25.9h-7.7v2.2M107.2 25.9v2.2h-7.7M107.2 25.9l-2.6 2.2M107.2 26.1l-2.3 2"/>
<path d="M107.2 26.4l-1.9 1.7M107.2 26.8l-1.5 1.3M107.2 27.1l-1.2 1M107.2 27.4l-.8 .7M107.2 27.7l-.4 .4M122.3 26.3l.6-.4-.9 .7M122.5 25.9l-.5 .3M123.2 25.9l-1.2 1M123.6 25.9l-1.6 1.3M124 25.9l-2 1.6M124.3 25.9l-2.3 1.9M124.7 25.9l-2.7 2.2"/>
<path d="M125 25.9l-2.6 2.2M125.4 25.9l-2.7 2.2M125.7 25.9l-2.6 2.2M126.1 25.9l-2.7 2.2M126.4 25.9l-2.6 2.2M126.8 25.9l-2.6 2.2M127.2 25.9l-2.7 2.2M127.6 25.9l-2.7 2.2M127.9 25.9l-2.6 2.2M128.3 25.9l-2.7 2.2M128.6 25.9l-2.6 2.2M129 25.9l-2.6 2.2"/>
<path d="M129.3 25.9l-2.6 2.2M129.7 25.9h-7.7v2.2M129.7 25.9v2.2h-7.7M129.7 25.9l-2.6 2.2M129.7 26.1l-2.3 2M129.7 26.4l-1.9 1.7M129.7 26.8l-1.6 1.3M129.7 27.1l-1.2 1M129.7 27.4l-.8 .7M129.7 27.7l-.5 .4M155.3 25.9h7.7v2.2M155.3 25.9v2.2h7.7"/>
<path d="M155.3 25.9l2.6 2.2M155.3 26.1l2.3 2M155.3 26.4l1.9 1.7M155.3 26.8l1.5 1.3M155.3 27.1l1.2 1M155.3 27.4l.8 .7M155.3 27.7l.5 .4M155.7 25.9l2.6 2.2M156 25.9l2.7 2.2M156.4 25.9l2.6 2.2M156.8 25.9l2.6 2.2M157.1 25.9l2.7 2.2"/>
<path d="M157.5 25.9l2.6 2.2M157.8 25.9l2.7 2.2M158.2 25.9l2.6 2.2M158.5 25.9l2.7 2.2M158.9 25.9l2.6 2.2M159.3 25.9l2.6 2.2M159.6 25.9l2.7 2.2M160 25.9l2.6 2.2M160.4 25.9l2.6 2.2M160.7 25.9l2.3 1.9M161.1 25.9l1.9 1.6M161.5 25.9l1.5 1.3"/>
<path d="M161.8 25.9l1.2 1M162.1 25.9l.9 .7M162.2 25.9l.4 .4M162.5 25.9l.5 .3M177.8 25.9h7.7v2.2M177.8 25.9v2.2h7.7M177.8 25.9l2.6 2.2M177.8 26.1l2.2 2M177.8 26.4l1.9 1.7M177.8 26.8l1.5 1.3M177.8 27.1l1.2 1M177.8 27.4l.8 .7"/>
<path d="M177.8 27.7l.5 .4M178.1 25.9l2.7 2.2M178.5 25.9l2.6 2.2M178.9 25.9l2.6 2.2M179.2 25.9l2.7 2.2M180 25.9l2.6 2.2M180.3 25.9l2.7 2.2M180.7 25.9l2.6 2.2M181 25.9l2.7 2.2M181.4 25.9l2.6 2.2M181.7 25.9l2.7 2.2M182.1 25.9l2.6 2.2"/>
<path d="M182.2 28.1l-2.6-2.2 2.6 2.2M182.5 25.9l2.6 2.2M182.8 25.9l2.7 2.2M183.2 25.9l2.3 1.9M183.6 25.9l1.9 1.6M183.9 25.9l1.6 1.3M184.3 25.9l1.2 1M184.6 25.9l.9 .7M184.7 25.9l.4 .4M185 25.9l.5 .3"/>
</g>
<g font-size="4.3">
<text x="43.2" y="19.6">400</text>
<text x="36.4" y="30.5" transform="rotate(-90 36.4 30.5)">400</text>
<text x="78.9" y="30.9" transform="rotate(-90 78.9 30.9)">400</text>
<text x="37.8" y="82.7" transform="rotate(-90 37.8 82.7)">3000</text>
<text x="78.8" y="82.7" transform="rotate(-90 78.8 82.7)">3000</text>
<text x="136.5" y="137.3">3200</text>
<text x="136.7" y="132.2">3000</text>
</g>
<g font-size="3.3">
<text x="10.3" y="203.5">3000</text>
<text x="34.5" y="203.5">3000</text>
<text x="57.9" y="203.6">01 NO</text>
</g>
<g font-size="3.2">
<text x="44.4" y="132.3">SIDE VIEW</text>
<text x="125.7" y="142.9">INSIDE ELEVATION</text>
<text x="137.5" y="159.2">PLAN</text>
</g>
<text font-size="2.8" x="211" y="122.4">FFL</text>
<g font-size="2.7">
<text x="247.5" y="188.8">Shapoorji Pallonji and Co.Pvt Ltd</text>
<text x="5.5" y="193">CLEAR WIDTH</text>
<text x="17.7" y="196.3">(CW)</text>
<text x="28.6" y="193.7">CLEAR HEIGHT</text>
<text x="42.8" y="197">(CH)</text>
<text x="55.9" y="194.6">QUANTITY</text>
</g>
<g font-size="2.6">
<text x="265.6" y="177">NIHVA TECHNOLOGIES</text>
<text x="269" y="179.7">PVT. LTD. PUNE</text>
</g>
<g font-size="2.3">
<text x="256" y="39.7">1mm Thk.Curve</text>
<text x="255.7" y="42.6">Type GI Shutter</text>
<text x="271.7" y="45.5">lath</text>
<text x="258.1" y="76.9">RAIL PROFILE</text>
<text x="259.2" y="74.1">M.S. BOTTOM</text>
<text x="268.2" y="79.8">2.5MM</text>
<text x="256.2" y="94.9">HEAVY RUBBER GAS KIT</text>
<text x="199.3" y="180.8">MANUAL ROLLING SHUTTER</text>
<text x="236.3" y="188.8">CLIENT -</text>
<text x="236.3" y="191.8">PROJECT -</text>
<text x="236.1" y="195.2">SITE -</text>
<text x="235.8" y="201.9">SCALE: NTS</text>
<text x="236.2" y="198.6">DWG. NO. : NIHVA/18-19/0051</text>
<text x="257" y="201.9">WT:</text>
<text x="273.9" y="201.9">SHEET: 01 OF 01</text>
<text x="280.5" y="198.5">REV-00</text>
</g>
<g font-size="2.2">
<text x="153" y="10.5">HOOD COVER</text>
<text x="128.4" y="15.4">TENSION SPRING</text>
<text x="196" y="13.4">PROPOSED RCC OR</text>
<text x="196" y="16">PEB STRUCTURE</text>
<text x="212" y="32.1">MS BRACKET &amp;</text>
<text x="212" y="34.7">BEARING ASSEMBLY</text>
<text x="211.7" y="64.5">100 x 3 MM THK.</text>
<text x="211.8" y="67.2">MS GUIDE</text>
<text x="204.8" y="86.9">GI SLATS</text>
</g>
<g font-size="2">
<text x="99.1" y="10.4">SHAFT</text>
<text x="242.8" y="44.6" transform="rotate(-90 242.8 44.6)">75</text>
<text x="243.6" y="79.5" transform="rotate(-90 243.6 79.5)">100 MM</text>
<text x="74.2" y="128.1">BOTTOM LOCK</text>
<text x="150.8" y="127.5">HANDLE</text>
<text x="64.1" y="159.4">100</text>
<text x="196.6" y="161.8">required for bracket</text>
<text x="196.9" y="159.2">200 mm free space</text>
<text x="101.5" y="166.6">SPACE FOR GUIDE &amp;</text>
<text x="105" y="164.2">200 mm FREE</text>
<text x="99.5" y="169.1">BRACKET INSTALLATION</text>
</g>
<g font-size="1.9">
<text x="244.2" y="99.6">M.S. BOTTOM RAIL PROFILE 2.5MM</text>
<text x="41.8" y="115.6">INSIDE</text>
<text x="56.6" y="115.7">OUTSIDE</text>
<text x="8.8" y="121.2">MS BOTTOM WITH</text>
<text x="8.9" y="123.6">WITH ANGLE STIFFNER</text>
<text x="200.1" y="129.9">MS BOTTOM WITH ANGLE STIFFNER</text>
<text x="200.2" y="132.3">WITH RUBBER SAFTEY EDGE</text>
<text x="112.5" y="148.2">OUTSIDE</text>
<text x="202.7" y="144.4">EXISTING CLIENT STRUCTURE</text>
<text x="202.8" y="146.8">SHOULD BE RCC/PEB.</text>
<text x="113.7" y="158.1">INSIDE</text>
<text x="10.4" y="171.3">100X3 MM THK.</text>
<text x="15.8" y="173.7">MS GUIDE</text>
<text x="213.4" y="185.4">SIGN</text>
<text x="226.7" y="185.4">DATE</text>
<text x="266" y="185.8">Website:- www.nihva.com</text>
<text x="269" y="183.9">Email:- info@nihva.com</text>
<text x="271.3" y="182">Tel : 020 66304033</text>
<text x="209.6" y="191.2">PRADEEP</text>
<text x="209.7" y="187.9">SURAJ</text>
<text x="225.5" y="188">02.06.18</text>
<text x="225.5" y="191.3">02.06.18</text>
<text x="209.6" y="194.6">PRADEEP</text>
<text x="225.5" y="194.7">02.06.18</text>
</g>
<g font-size="1.7">
<text x="197.7" y="191.3">CHECK</text>
<text x="197.8" y="188.3">DRAWN</text>
<text x="197.8" y="195.1">APPROVAL</text>
<text x="197.6" y="198.1">MFG.</text>
</g>
<g font-size="1.6">
<text x="198" y="201.2">If any queries contact : design@nihva.com</text>
<text x="206" y="205">ALL DIMENSION ARE IN mm</text>
</g>
<text font-size="1.5" x="199" y="176.6">TITLE</text>
</svg>
